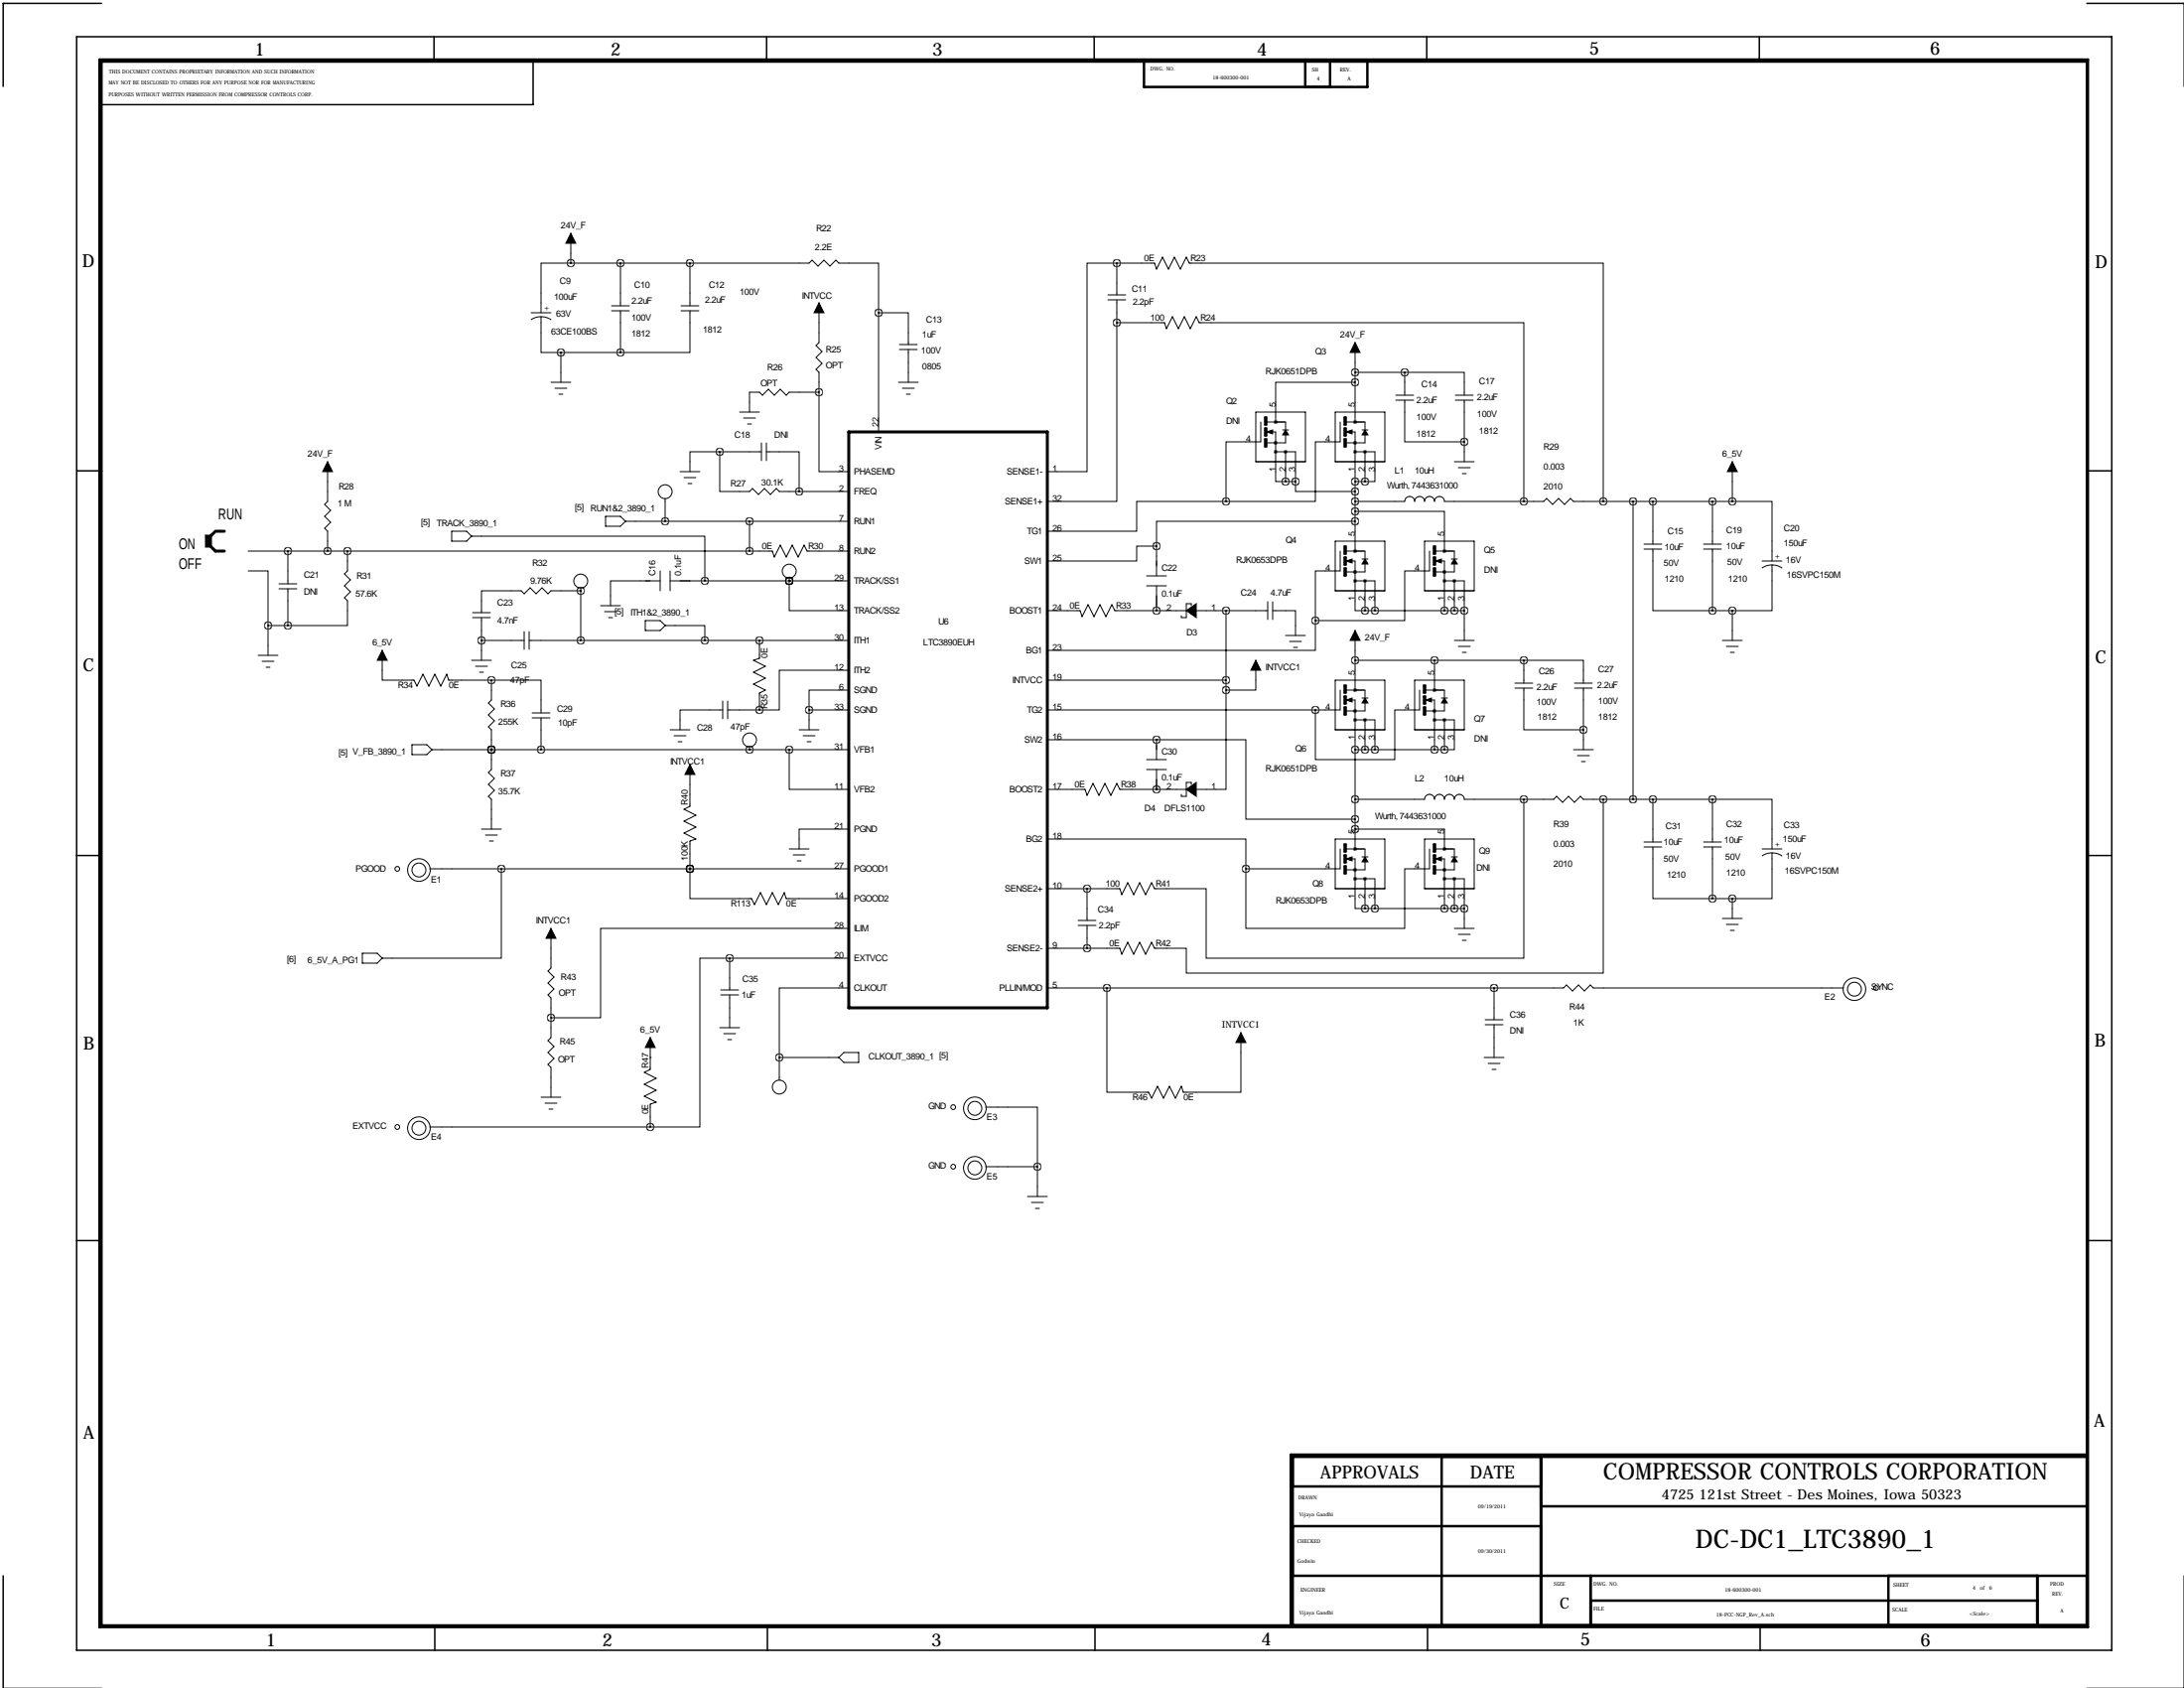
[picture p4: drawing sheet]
<svg xmlns="http://www.w3.org/2000/svg" width="559mm" height="432mm" viewBox="0 0 559 432" stroke-linecap="round" stroke-linejoin="round" font-family="sans-serif">
<g fill="none" stroke="#000" stroke-width=".38">
<path d="M19.6 9.4h520.7v412.7h-520.7zM26 .9h-25.2v21.2M111 9.4v6.3M143.6 15.7h-7.2v11.1h-110.8M196.1 9.4v6.3M280 9.4v6.3M365 9.4v6.3M450.1 9.4v6.3M534 .9h24.8M19.7 120.4h6.4M533.9 120.4h6.4M19.6 218.8h6.4"/>
<path d="M533.8 218.8h6.4M19.6 317.3h6.4M533.8 317.3h6.4M.8 403.1v28.7M111.3 415.8v6.3M196.3 415.8v6.3M280.2 415.8v6.3M365.3 415.8v6.3M450.3 415.8v6.3"/>
</g>
<g fill="none" stroke="#000" stroke-width=".63">
<path d="M25.5 15.2h508.7v401h-508.7zM26 15.7h508v400.1h-508zM292.7 15.5h57.2v6.8h-57.2zM334 22.3v-6.8h6.3v6.8M368.9 372.6v43.2M394.3 372.6v43.2M534 372.6h-203.2v43.2M534 372.1h-203.7v43.7M330.8 380.2h63.5M330.8 390.4h63.5M394.3 385.3h139.7M330.8 403.1h203.2"/>
<path d="M407 403.1v12.7M407 409.4h114.3M483.2 403.1v12.7M521.3 403.1v12.7"/>
</g>
<g fill="none" stroke="#000" stroke-width=".25">
<path d="M146 59.7v7.6M146 67.3h61l.8-.8 1.5 1.6 1.5-1.6 1.5 1.6 1.6-1.6 .7 .8h10.2v12.7M146 67.3h-7.6v12.7M156.5 78.2h4.5M156.5 79.5h4.5M158.7 67.3v10.9M158.7 79.5v10.7M174.2 78.2h4.6M174.2 79.5h4.6M176.5 79.5v10.7h-17.8M176.5 67.3v10.9M209.5 77.5v10.1l-.7 .8 1.5 1.5-1.5 1.5 1.5 1.6-1.5 1.5 .7 .7v5.1"/>
<path d="M283.5 76.7h4.5M283.5 75.4h4.5M285.8 67.3h-7.7v53.3h-10.1M285.8 67.3h9.6l.5 1.5 1.5-3 1.6 3 1.5-3 1.5 3 1.5-3 .8 1.5h105.9v61M285.8 67.3v8.1M285.8 76.7v5.9M135.9 80h5.1M138.4 81l-1 .1-1.5 .7M138.4 81v9.2h5.1M138.4 81l1.6 .3 1 .5M141 97.8h5M142 99.3h3"/>
<path d="M143.5 90.2v7.6M143.5 90.2h15.2M224.8 80h7.6v8.1M224.8 80v30.5M229.9 97.8h5M230.1 89.4h4.6M230.1 88.1h4.6M230.9 99.3h3M232.4 89.4v8.4M285.8 82.6v45.7h-17.8M285.8 82.6h12.1l.5 1.5 1.6-3.1 1.5 3.1 1.5-3.1 1.5 3.1 1.6-3.1 .7 1.6h83.1v45.7M346.7 97.8h-20.3v10.1"/>
<path d="M346.7 87.6v20.3M346.7 95.2h12.7M359.4 95.2h15.2v5.9M359.4 95.2v5.9M83.8 118.1v10.2l-.7 .7 1.5 1.6-1.5 1.5 1.5 1.5-1.5 1.5 .7 .8v5.1M143 100.8h1M184.1 115.6v10.1h7.7l.7-.7 1.6 1.5 1.5-1.5 1.5 1.5 1.5-1.5 .8 .7h17.8M184.1 115.6h-7.6v5M184.1 115.6h10.7M189.2 105.4h5.1M190.2 106.9h3.1M191.3 108.5h1"/>
<path d="M194.8 113.3v4.6M196.1 115.6h8.4v10.1M196.1 113.3v4.6M209.5 100.3v20.3h7.7M209.5 100.3h-7.6l-.7 .8-1.6-1.5-1.5 1.5-1.5-1.5-1.5 1.5-.8-.8h-2.5v5.1M231.9 100.8h1M321.3 105.4h12.7v12.7h-12.7zM322.6 107.9v5.1h-8.9v15.3M323.6 106.7h.5v2h-.5zM323.6 109.5h.5v2h-.5zM323.6 112.3h.5v2h-.5zM324.1 110.5h2.3v12.7h2.5"/>
<path d="M324.1 107.9h4.8v1.8M326.4 115.6h5.1v7.6M328.2 110h1.5M328.9 110.7v2.6h-4.8M328.9 115.6v7.6M341.6 105.4h12.7v12.7h-12.7zM342.9 107.9v5.1h-6.4v15.3h-22.8M343.9 106.7h.5v2h-.5zM343.9 109.5h.5v2h-.5zM343.9 112.3h.5v2h-.5zM344.4 107.9h4.8v1.8M344.4 110.5h2.3v30.5"/>
<path d="M346.7 115.6h5.1v7.6h-2.6M348.5 110h1.5M349.2 110.7v2.6h-4.8M349.2 115.6v7.6M357.1 101.1h4.6M357.1 102.4h4.6M359.4 102.4v10.6h15.2M372.1 118.1h5.1M372.4 101.1h4.5M372.4 102.4h4.5M373.1 119.6h3.1M374.6 102.4v15.7"/>
<path d="M443.2 118.1v10.2M115.6 135.9h3.8l1.2 1.3-1.2 1.2h-3.8zM120.6 137.2h59.7v11.4M154.9 132.1h3.8l1.3 1.2-1.3 1.3h-3.8zM160 133.3h57.2M170.2 127.5v5.8M174 120.6h5.1M175 122.2h3.1M176 123.7h1M191.8 133.3v7.7M295.9 139.7h-5.1v3.8h-22.8M295.9 139.7v7.6"/>
<path d="M313.7 128.3h-22.9v7.6h-22.8M328.9 123.2h2.6M331.5 123.2v2.5h15.2M341.6 138.4h12.7v12.7h-12.7zM343.9 139.7h.5v2h-.5zM346.7 128.3h12.7a1.27 1.27 0 0 1 1.3-1.3 1.27 1.27 0 0 1 1.2 1.3 1.27 1.27 0 0 1 1.3-1.3 1.27 1.27 0 0 1 1.3 1.3 1.27 1.27 0 0 1 1.3-1.3 1.27 1.27 0 0 1 1.2 1.3 1.27 1.27 0 0 1 1.3-1.3 1.27 1.27 0 0 1 1.3 1.3h25.4l.7-.8 1.6 1.5 1.5-1.5 1.5 1.5 1.5-1.5 .8 .8h40.6M346.7 130.8h22.9v10.2M346.7 133.3h-50.8v6.4M346.7 123.2h2.5M364.5 138.4h12.7v12.7h-12.7zM366.8 139.7h.5v2h-.5zM374.1 121.2h1.1"/>
<path d="M417.8 128.3v76.2M420.6 139.2h4.6M422.9 128.3v10.9M435.9 139.2h4.5M438.1 128.3v10.9M443.2 128.3h10.2v15.2M63.5 146h5.1v14M63.5 141h134.1l.5 1.5 1.5-3.1 1.6 3.1 1.5-3.1 1.5 3.1 1.5-3.1 .8 1.6h10.7M71.4 149.4h4.5M71.4 150.6h4.5M73.7 141v8.4M73.7 150.6v9.4"/>
<path d="M88.9 141v5l-.8 .8 1.6 1.5-1.6 1.6 1.6 1.5-1.6 1.5 .8 .8v6.3h-15.2M120.9 158h4.6M120.9 156.7h4.6M123.2 158v10.9M148.6 151.1h-7.6l-.8 .8-1.5-1.5-1.5 1.5-1.6-1.5-1.5 1.5-.8-.8h-10.1v5.6M148.6 151.1h.1M148.6 150.4v13.4M153.7 154.9h5M154.7 156.5h3M155.7 158h1M165.1 158.8h3.8l1.3 1.2-1.3 1.3h-3.8zM168.9 148.6h-12.7v6.3"/>
<path d="M168.9 146v5.1M171.4 148.6h45.8M171.4 146v5.1M201.9 148.6v7.6h15.3M201.9 148.6h.1M201.9 147.8v.8M268 156.2h8.4l.5 1.5 1.5-3 1.5 3 1.5-3 1.6 3 1.5-3 .7 1.5h18.3M293.4 147.3h5M293.4 149.9h5M295.9 149.9v6.3M304.8 154.9v-.5h-1.3v3.6h-1.2v-.5M306.1 156.2h18.3"/>
<path d="M313.7 156.2v20.3M324.4 153.9v4.6M325.6 156.2h5.9v6.4M325.6 153.9v4.6M336.5 158.8v7.6h-68.5M342.9 141v5h-6.4v12.8M343.9 142.5h.5v2h-.5zM343.9 145.3h.5v2h-.5zM344.4 143.5h2.3v12.7h2.5M344.4 141h4.8v1.7M346.7 148.6h5.1v7.6M348.5 143h1.5"/>
<path d="M349.2 156.2h25.4M349.2 143.8v2.5h-4.8M349.2 148.6v7.6M365.8 141v5h-6.4v12.8h-22.9M366.8 142.5h.5v2h-.5zM366.8 145.3h.5v2h-.5zM367.3 143.5h2.3v12.7M367.3 141h4.8v1.7M369.6 148.6h5v15.2M371.3 143h1.6M372.1 143.8v2.5h-4.8M372.1 148.6v7.6"/>
<path d="M420.6 140.5h4.6M422.9 140.5v15.7h15.2M435.9 140.5h4.5M438.1 156.2h5.1M438.1 140.5v15.7M443.2 156.2v7.6M450.8 143.5h5.1M453.4 144.5l-1.1 .1-1.4 .7M453.4 144.5v11.7h-10.2M453.4 144.5l1.6 .3 .9 .5M66 167.6h5.1M67.1 169.2h3"/>
<path d="M68.1 170.7h1M68.6 160v7.6M68.6 160h5.1M97.8 166.4v7.6h8.1l.8 1.5 1.5-3 1.5 3 1.6-3 1.5 3 1.5-3 .5 1.5h10.9M120.6 168.9h5.1M121.7 170.4h3M122.7 172h1M123.2 163.8h10.9M125.7 174h12.7v8.4M125.7 174v5.1l-.7 .7 1.5 1.6-1.5 1.5 1.5 1.5-1.5 1.5 .7 .8v10.1l-.7 .8 1.5 1.5-1.5 1.6 1.5 1.5-1.5 1.5 .7 .8v7.6M134.1 161.5v4.6M135.4 163.8h81.8"/>
<path d="M135.4 161.5v4.6M170.2 160h10.1v3.8M184.9 179.3v4.6M186.2 179.3v4.6M194.3 163.8v4.6l-1.5 .5 3 1.5-3 1.6 3 1.5-3 1.5 3 1.5-1.5 .8v4.3M217.2 171.4h-17.8v10.2h-5.1M217.2 176.5h-10.2v5.1M268 174h45.7M313.7 176.5v25.4h-7.6M321.3 168.9v7.6h-7.6M328.9 162.6h5.1M329.9 164.1h3.1"/>
<path d="M331 165.6h1M341.6 174h12.7v12.7h-12.7zM342.9 176.5v5.1h-74.9M343.9 175.3h.5v2h-.5zM343.9 178.1h.5v2h-.5zM344.4 176.5h4.8v1.8M344.4 179.1h2.3v38.1M346.7 161.3v15.2M346.7 168.9h43.2M348.5 178.6h1.5M349.2 179.3v2.6h-4.8M361.9 174h12.7v12.7h-12.7z"/>
<path d="M363.2 176.5v5.1h-6.3v12.7h-20.4v-12.7M364.2 178.1h.5v2h-.5zM364.2 175.3h.5v2h-.5zM364.7 176.5h4.9v1.8M364.7 179.1h2.3v12.7M367 168.9v7.6M368.8 178.6h1.5M369.6 179.3v2.6h-4.9M372.1 163.8h5.1M373.1 165.4h3.1M374.1 166.9h1.1M387.6 174.8h4.6"/>
<path d="M387.6 176h4.6M389.9 168.9h15.2v5.9M389.9 176v10.7h15.2M389.9 168.9v5.9M402.8 174.8h4.6M402.8 176h4.6M405.1 176v15.8M440.7 163.8h5.1M441.7 165.4h3.1M442.7 166.9h1M105.4 190.5h3.8l1.3 1.3-1.3 1.2h-3.8zM110.5 191.8h106.7"/>
<path d="M125.7 191.8h.1M136.1 182.4h4.6M136.1 183.6h4.6M138.4 183.6v8.2M171.4 186.7h5.1M172.5 188.2h3M173.5 189.7h1M176.5 195.6v10.6l-1.5 .8 3.1 1.5-3.1 1.6 3.1 1.5-3.1 1.5 3.1 1.5-1.6 .5v7.1M184.9 181.6h-10.9v5.1M186.2 181.6h8.1M191.8 191.8h.1M191.8 191v.8"/>
<path d="M201.9 191.8v10.1h15.3M204.5 186.7h5M205.5 188.2h3M206.5 189.7h1M207 181.6h10.2M207 181.6v5.1M268 189.2h27.9M293.4 194.3h5M293.4 196.8h5M295.9 189.2h22.9v20.3h27.9M295.9 189.2h.1M295.9 189.2v5.1"/>
<path d="M295.9 196.8v5.1M343.9 180.8h.5v2.1h-.5zM346.7 191.8h22.9M346.7 184.1h5.1v7.7M349.2 184.1v7.7M364.2 180.8h.5v2.1h-.5zM367 184.1h5.1v7.7h-2.5M369.6 184.1v7.7M402.6 191.8h5.1M403.6 193.3h3.1M404.6 194.8h1M123.2 212.1h5.1"/>
<path d="M124.2 213.6h3.1M125.2 215.1h1M201.9 217.2h5.1M202.9 218.7h3.1M217.2 212.1h-12.7v5.1M268 214.6h50.8v7.6M268 201.9h9.6l.5 1.6 1.6-3.1 1.5 3.1 1.5-3.1 1.5 3.1 1.6-3.1 .7 1.5h17M295.9 201.9h.1M304.8 200.7v-.5h-1.3v3.5h-1.2v-.5M341.6 214.6h12.7v12.7h-12.7zM342.9 217.2v5h-24.1M343.9 215.9h.5v2h-.5z"/>
<path d="M343.9 218.7h.5v2h-.5zM344.4 219.7h2.3v12.7h2.5M344.4 217.2h4.8v1.7M346.7 204.5h17.8a1.27 1.27 0 0 1 1.3-1.3 1.27 1.27 0 0 1 1.2 1.3 1.27 1.27 0 0 1 1.3-1.3 1.27 1.27 0 0 1 1.3 1.3 1.27 1.27 0 0 1 1.2-1.3 1.27 1.27 0 0 1 1.3 1.3 1.27 1.27 0 0 1 1.3-1.3 1.27 1.27 0 0 1 1.2 1.3h22.9l.8-.8 1.5 1.5 1.5-1.5 1.5 1.5 1.6-1.5 .7 .8h33M346.7 212.1h.1M346.7 212.1h22.9v5.1M348.5 219.2h1.5M349.2 220v2.5h-4.8M364.5 214.6h12.7v12.7h-12.7zM365.8 217.2v5h-6.4v15.3h-40.6v-15.3M366.8 215.9h.5v2h-.5zM366.8 218.7h.5v2h-.5z"/>
<path d="M367.3 217.2h4.8v1.7M367.3 219.7h2.3v12.7M371.3 219.2h1.6M372.1 220v2.5h-4.8M389.9 204.5v40.6h-81.3v-17.8h-13.2l-.8-1.5-1.5 3.1-1.5-3.1-1.5 3.1-1.6-3.1-1.5 3.1-.5-1.6h-18.5M410.2 204.5v44.4h-106.7v-6.3h-8.1l-.8-1.6-1.5 3.1-1.5-3.1-1.5 3.1-1.6-3.1-1.5 3.1-.5-1.5h-18.5M420.6 215.4h4.6M420.6 216.7h4.6M422.9 216.7v13.2h15.2M422.9 204.5v10.9M435.9 215.4h4.5M435.9 216.7h4.5"/>
<path d="M438.1 204.5h15.3v12.7M438.1 204.5v10.9M438.1 216.7v13.2M450.8 217.2h5.1M453.4 218.2l-1.1 .1-1.4 .6M453.4 218.2v11.7h-10.2M453.4 218.2l1.6 .2 .9 .6M110 222.2h107.2M128.3 222.2v22.9h-30.5M141 237.5v10.1l-.8 .8 1.5 1.5-1.5 1.6 1.5 1.5-1.5 1.5 .8 .8v10.1l-.8 .8 1.5 1.5-1.5 1.5 1.5 1.6-1.5 1.5 .8 .7v7.7M176.5 222.2v7.7h15.8l.7 1.5 1.6-3.1 1.5 3.1 1.5-3.1 1.5 3.1 1.6-3.1 .5 1.6h16M176.5 222.2h.1"/>
<path d="M204 220.2h1M217.2 237.5h-63.5v22.8h-12.7M275.8 236.7h4.6M275.8 235.5h4.6M278.1 227.3v8.2M278.1 236.7v5.9M343.9 221.5h.5v2h-.5zM346.7 224.8h5.1v7.6M349.2 224.8v7.6M349.2 232.4h25.4M366.8 221.5h.5v2h-.5zM369.6 224.8h5v12.7"/>
<path d="M372.1 224.8v7.6M372.1 237.5h5.1M373.1 239h3.1M438.1 229.9h5.1M440.7 234.9h5.1M441.7 236.5h3.1M442.7 238h1M443.2 229.9v5M92.7 243.8h3.8l1.3 1.3-1.3 1.3h-3.8zM184.4 254.5h4.6M184.4 253.2h4.6M186.7 245.1h-7.6v43.2h-12.7"/>
<path d="M186.7 245.1h30.5M186.7 245.1v8.1M186.7 254.5v8.4M217.2 252.7h-17.8v17.8M268 252.7h132l.8-.7 1.5 1.5 1.6-1.5 1.5 1.5 1.5-1.5 .8 .7h64M283.2 252.7v26.7h10.7l.7 1.5 1.6-3 1.5 3 1.5-3 1.5 3 1.6-3 .5 1.5h14.7v-15.2M374.1 240.5h1.1M382.3 252.7v8.2M166.4 270.5h.1M166.4 265.4v8.2l-1.6 .7 3.1 1.5-3.1 1.6 3.1 1.5-3.1 1.5 3.1 1.5-1.5 .5v5.9M184.1 262.9h5.1M185.2 264.4h3"/>
<path d="M186.2 265.9h1M199.4 270.5v5.9M199.4 270.5h15.2M215.9 269.2h3.8v2.6h-3.8l-1.3-1.3zM379.7 270.5h5.1M380 262.1h4.6M380 260.9h4.6M380.7 272h3.1M381.8 273.6h1M382.3 262.1v8.4M110 288.3h56.4M138.4 280.7h5.1"/>
<path d="M139.4 282.2h3.1M140.5 283.7h1M252.2 283.2h13.2v15.2M252.2 298.4h13.2M265.4 298.4v7.7M262.9 306.1h5.1M263.9 307.6h3.1M264.9 309.1h1"/>
<circle cx="170.2" cy="125.8" r="1.78"/>
<circle cx="148.6" cy="148.6" r="1.78"/>
<circle cx="201.9" cy="146.1" r="1.78"/>
<circle cx="191.8" cy="189.3" r="1.78"/>
<circle cx="101.7" cy="222.2" r=".61"/>
<circle cx="107.2" cy="222.6" r="1.78"/>
<circle cx="107.2" cy="222.6" r="2.9"/>
<circle cx="474.5" cy="253" r="1.78"/>
<circle cx="474.5" cy="253" r="2.9"/>
<circle cx="480" cy="252.7" r=".61"/>
<circle cx="199.4" cy="278.1" r="1.78"/>
<circle cx="101.7" cy="288.3" r=".61"/>
<circle cx="107.2" cy="288.6" r="1.78"/>
<circle cx="107.2" cy="288.6" r="2.9"/>
<circle cx="243.9" cy="283.2" r=".61"/>
<circle cx="243.9" cy="298.4" r=".61"/>
<circle cx="249.4" cy="283.5" r="1.78"/>
<circle cx="249.4" cy="298.8" r="1.78"/>
<circle cx="249.4" cy="283.5" r="2.9"/>
<circle cx="249.4" cy="298.8" r="2.9"/>
</g>
<g fill="#000" stroke="#000" stroke-width=".25">
<path d="M146 59.7l1.3 2.5h-2.5zM209.5 77.5l1.3 2.5h-2.5zM346.7 87.6l1.3 2.6h-2.6zM83.8 118.1l1.3 2.5h-2.6zM323.6 106.7h.5v2h-.5zM323.6 109.5h.5v2h-.5zM323.6 112.3h.5v2h-.5zM324.1 110.5l1.5-.5v1zM326.1 113h.5v.5h-.5zM326.1 107.7h.5v.5h-.5zM326.1 115.3h.5v.5h-.5zM328.7 115.3h.5v.5h-.5z"/>
<path d="M328.9 110l.8 1.3h-1.5zM343.9 106.7h.5v2h-.5zM343.9 109.5h.5v2h-.5zM343.9 112.3h.5v2h-.5zM344.4 110.5l1.5-.5v1zM346.5 113h.5v.5h-.5zM346.5 107.7h.5v.5h-.5zM346.5 115.3h.5v.5h-.5zM349 115.3h.5v.5h-.5zM349.2 110l.8 1.3h-1.5zM443.2 118.1l1.3 2.5h-2.5zM52.6 136.9h1.5v3.1h-1.5z"/>
<path d="M303.5 156.2l2.6-1.8v3.6zM343.9 139.7h.5v2h-.5zM343.9 142.5h.5v2h-.5zM343.9 145.3h.5v2h-.5zM344.4 143.5l1.5-.5v1zM346.5 146h.5v.6h-.5zM346.5 140.7h.5v.5h-.5zM346.5 148.3h.5v.5h-.5zM349 148.3h.5v.5h-.5zM349.2 143l.8 1.3h-1.5zM366.8 139.7h.5v2h-.5zM366.8 142.5h.5v2h-.5z"/>
<path d="M366.8 145.3h.5v2h-.5zM367.3 143.5l1.5-.5v1zM369.3 146h.5v.6h-.5zM369.3 140.7h.5v.5h-.5zM369.3 148.3h.5v.5h-.5zM371.9 148.3h.5v.5h-.5zM372.1 143l.8 1.3h-1.6zM97.8 166.4l1.3 2.5h-2.6zM321.3 168.9l1.3 2.5h-2.6zM343.9 175.3h.5v2h-.5zM344.4 179.1l1.5-.5v1zM346.5 176.3h.5v.5h-.5z"/>
<path d="M346.7 161.3l1.3 2.5h-2.6zM349.2 178.6l.8 1.2h-1.5zM364.2 175.3h.5v2h-.5zM364.7 179.1l1.6-.5v1zM366.8 176.3h.5v.5h-.5zM369.6 178.6l.7 1.2h-1.5zM176.5 195.6l1.3 2.5h-2.5zM343.9 178.1h.5v2h-.5zM343.9 180.8h.5v2.1h-.5zM346.5 181.6h.5v.5h-.5zM346.5 183.9h.5v.5h-.5zM349 183.9h.5v.5h-.5z"/>
<path d="M364.2 178.1h.5v2h-.5zM364.2 180.8h.5v2.1h-.5zM366.8 181.6h.5v.5h-.5zM366.8 183.9h.5v.5h-.5zM369.3 183.9h.5v.5h-.5zM303.5 201.9l2.6-1.7v3.5zM343.9 215.9h.5v2h-.5zM344.4 219.7l1.5-.5v1zM346.5 216.9h.5v.5h-.5zM349.2 219.2l.8 1.3h-1.5zM366.8 215.9h.5v2h-.5zM367.3 219.7l1.5-.5v1z"/>
<path d="M369.3 216.9h.5v.5h-.5zM372.1 219.2l.8 1.3h-1.6zM141 237.5l1.2 2.5h-2.5zM343.9 218.7h.5v2h-.5zM343.9 221.5h.5v2h-.5zM346.5 222.2h.5v.6h-.5zM346.5 224.5h.5v.5h-.5zM349 224.5h.5v.5h-.5zM366.8 218.7h.5v2h-.5zM366.8 221.5h.5v2h-.5zM369.3 222.2h.5v.6h-.5zM369.3 224.5h.5v.5h-.5z"/>
<path d="M371.9 224.5h.5v.5h-.5zM166.4 265.4l1.2 2.6h-2.5zM317.5 264.2l1.3 2.5h-2.6z"/>
</g>
<path d="M217.2 110.5h50.8v147.3h-50.8zM53.8 139.7l1.3 1.3h2.3M54.9 136.1l-1.1 1.1M55.1 135.9h2.3" fill="none" stroke="#000" stroke-width=".76"/>
<path d="M349.2 123.2a.07 .07 0 0 0 .1 0 .07 .07 0 0 0-.1 0zM346.6 133.3a.1 .1 0 0 0 .2 0 .1 .1 0 0 0-.2 0zM346.6 123.2a.1 .1 0 0 0 .2 0 .1 .1 0 0 0-.2 0zM346.6 130.8a.1 .1 0 0 0 .2 0 .1 .1 0 0 0-.2 0zM346.6 125.7a.1 .1 0 0 0 .2 0 .1 .1 0 0 0-.2 0zM346.6 128.3a.1 .1 0 0 0 .2 0 .1 .1 0 0 0-.2 0zM328.9 123.2a.07 .07 0 0 0 .1 0 .07 .07 0 0 0-.1 0zM331.4 123.2a.07 .07 0 0 0 .1 0 .07 .07 0 0 0-.1 0zM285.7 82.5a.07 .07 0 0 0 .1 0 .07 .07 0 0 0-.1 0zM224.7 80a.1 .1 0 0 0 .2 0 .1 .1 0 0 0-.2 0zM295.8 201.9a.1 .1 0 0 0 .2 0 .1 .1 0 0 0-.2 0zM318.7 222.2a.07 .07 0 0 0 .1 0 .07 .07 0 0 0-.1 0zM346.6 97.8a.1 .1 0 0 0 .2 0 .1 .1 0 0 0-.2 0zM359.3 95.2a.1 .1 0 0 0 .2 0 .1 .1 0 0 0-.2 0zM346.6 95.2a.1 .1 0 0 0 .2 0 .1 .1 0 0 0-.2 0zM295.8 156.2a.1 .1 0 0 0 .2 0 .1 .1 0 0 0-.2 0zM125.7 174a.07 .07 0 0 0 .1 0 .07 .07 0 0 0-.1 0zM382.2 252.7a.07 .07 0 0 0 .1 0 .07 .07 0 0 0-.1 0zM166.3 288.3a.07 .07 0 0 0 .1 0 .07 .07 0 0 0-.1 0zM186.6 245.1a.1 .1 0 0 0 .2 0 .1 .1 0 0 0-.2 0zM199.3 270.5a.1 .1 0 0 0 .2 0 .1 .1 0 0 0-.2 0zM389.8 128.3a.1 .1 0 0 0 .2 0 .1 .1 0 0 0-.2 0zM278.1 242.6a.07 .07 0 0 0 .1 0 .07 .07 0 0 0-.1 0zM204.4 125.7a.07 .07 0 0 0 .1 0 .07 .07 0 0 0-.1 0zM313.6 128.3a.1 .1 0 0 0 .2 0 .1 .1 0 0 0-.2 0zM194.2 181.6a.1 .1 0 0 0 .2 0 .1 .1 0 0 0-.2 0zM191.7 133.3a.07 .07 0 0 0 .1 0 .07 .07 0 0 0-.1 0zM191.7 141a.07 .07 0 0 0 .1 0 .07 .07 0 0 0-.1 0zM73.6 141a.07 .07 0 0 0 .1 0 .07 .07 0 0 0-.1 0zM83.8 141a.07 .07 0 0 0 .1 0 .07 .07 0 0 0-.1 0zM88.8 141a.1 .1 0 0 0 .2 0 .1 .1 0 0 0-.2 0zM148.5 151.1a.1 .1 0 0 0 .2 0 .1 .1 0 0 0-.2 0zM148.5 163.8a.1 .1 0 0 0 .2 0 .1 .1 0 0 0-.2 0zM194.2 163.8a.1 .1 0 0 0 .2 0 .1 .1 0 0 0-.2 0zM140.9 260.3a.07 .07 0 0 0 .1 0 .07 .07 0 0 0-.1 0zM201.9 148.6a.07 .07 0 0 0 .1 0 .07 .07 0 0 0-.1 0zM336.5 158.7a.07 .07 0 0 0 .1 0 .07 .07 0 0 0-.1 0zM389.8 204.5a.1 .1 0 0 0 .2 0 .1 .1 0 0 0-.2 0zM176.5 222.2a.07 .07 0 0 0 .1 0 .07 .07 0 0 0-.1 0zM128.2 222.2a.07 .07 0 0 0 .1 0 .07 .07 0 0 0-.1 0zM278.1 227.3a.07 .07 0 0 0 .1 0 .07 .07 0 0 0-.1 0zM351.7 191.8a.1 .1 0 0 0 .2 0 .1 .1 0 0 0-.2 0zM349.2 191.8a.07 .07 0 0 0 .1 0 .07 .07 0 0 0-.1 0zM346.6 191.8a.1 .1 0 0 0 .2 0 .1 .1 0 0 0-.2 0zM346.6 209.5a.1 .1 0 0 0 .2 0 .1 .1 0 0 0-.2 0zM295.8 189.2a.1 .1 0 0 0 .2 0 .1 .1 0 0 0-.2 0zM346.6 204.5a.1 .1 0 0 0 .2 0 .1 .1 0 0 0-.2 0zM346.6 212.1a.1 .1 0 0 0 .2 0 .1 .1 0 0 0-.2 0zM367 191.8a.07 .07 0 0 0 .1 0 .07 .07 0 0 0-.1 0zM369.5 191.8a.07 .07 0 0 0 .1 0 .07 .07 0 0 0-.1 0zM336.5 181.6a.07 .07 0 0 0 .1 0 .07 .07 0 0 0-.1 0zM201.9 191.8a.07 .07 0 0 0 .1 0 .07 .07 0 0 0-.1 0zM138.4 191.8a.07 .07 0 0 0 .1 0 .07 .07 0 0 0-.1 0zM125.7 191.8a.07 .07 0 0 0 .1 0 .07 .07 0 0 0-.1 0zM191.7 191.8a.07 .07 0 0 0 .1 0 .07 .07 0 0 0-.1 0zM209.5 100.3a.07 .07 0 0 0 .1 0 .07 .07 0 0 0-.1 0zM265.4 298.4a.07 .07 0 0 0 .1 0 .07 .07 0 0 0-.1 0zM285.7 67.3a.07 .07 0 0 0 .1 0 .07 .07 0 0 0-.1 0zM158.7 67.3a.07 .07 0 0 0 .1 0 .07 .07 0 0 0-.1 0zM176.5 67.3a.07 .07 0 0 0 .1 0 .07 .07 0 0 0-.1 0zM146 67.3a.07 .07 0 0 0 .1 0 .07 .07 0 0 0-.1 0zM346.6 168.9a.1 .1 0 0 0 .2 0 .1 .1 0 0 0-.2 0zM389.8 168.9a.1 .1 0 0 0 .2 0 .1 .1 0 0 0-.2 0zM367 168.9a.07 .07 0 0 0 .1 0 .07 .07 0 0 0-.1 0zM422.8 128.3a.1 .1 0 0 0 .2 0 .1 .1 0 0 0-.2 0zM438.1 128.3a.07 .07 0 0 0 .1 0 .07 .07 0 0 0-.1 0zM438.1 204.5a.07 .07 0 0 0 .1 0 .07 .07 0 0 0-.1 0zM422.8 204.5a.1 .1 0 0 0 .2 0 .1 .1 0 0 0-.2 0zM410.1 204.5a.1 .1 0 0 0 .2 0 .1 .1 0 0 0-.2 0zM443.2 128.3a.07 .07 0 0 0 .1 0 .07 .07 0 0 0-.1 0zM410.1 128.3a.1 .1 0 0 0 .2 0 .1 .1 0 0 0-.2 0zM417.8 128.3a.07 .07 0 0 0 .1 0 .07 .07 0 0 0-.1 0zM417.8 204.5a.07 .07 0 0 0 .1 0 .07 .07 0 0 0-.1 0zM313.6 156.2a.1 .1 0 0 0 .2 0 .1 .1 0 0 0-.2 0zM313.6 174a.1 .1 0 0 0 .2 0 .1 .1 0 0 0-.2 0zM313.6 176.5a.1 .1 0 0 0 .2 0 .1 .1 0 0 0-.2 0zM143.4 90.2a.1 .1 0 0 0 .2 0 .1 .1 0 0 0-.2 0zM158.7 90.2a.07 .07 0 0 0 .1 0 .07 .07 0 0 0-.1 0zM184.1 115.6a.07 .07 0 0 0 .1 0 .07 .07 0 0 0-.1 0zM68.5 160a.07 .07 0 0 0 .1 0 .07 .07 0 0 0-.1 0zM206.9 181.6a.1 .1 0 0 0 .2 0 .1 .1 0 0 0-.2 0zM351.7 232.4a.1 .1 0 0 0 .2 0 .1 .1 0 0 0-.2 0zM349.2 232.4a.07 .07 0 0 0 .1 0 .07 .07 0 0 0-.1 0zM369.5 232.4a.07 .07 0 0 0 .1 0 .07 .07 0 0 0-.1 0zM372 232.4a.1 .1 0 0 0 .2 0 .1 .1 0 0 0-.2 0zM374.6 232.4a.07 .07 0 0 0 .1 0 .07 .07 0 0 0-.1 0zM351.7 156.2a.1 .1 0 0 0 .2 0 .1 .1 0 0 0-.2 0zM349.2 156.2a.07 .07 0 0 0 .1 0 .07 .07 0 0 0-.1 0zM374.6 156.2a.07 .07 0 0 0 .1 0 .07 .07 0 0 0-.1 0zM369.5 156.2a.07 .07 0 0 0 .1 0 .07 .07 0 0 0-.1 0zM372 156.2a.1 .1 0 0 0 .2 0 .1 .1 0 0 0-.2 0zM438.1 156.2a.07 .07 0 0 0 .1 0 .07 .07 0 0 0-.1 0zM443.2 156.2a.07 .07 0 0 0 .1 0 .07 .07 0 0 0-.1 0zM438.1 229.9a.07 .07 0 0 0 .1 0 .07 .07 0 0 0-.1 0zM443.2 229.9a.07 .07 0 0 0 .1 0 .07 .07 0 0 0-.1 0zM374.6 113a.07 .07 0 0 0 .1 0 .07 .07 0 0 0-.1 0zM405.1 186.7a.07 .07 0 0 0 .1 0 .07 .07 0 0 0-.1 0zM123.1 163.8a.1 .1 0 0 0 .2 0 .1 .1 0 0 0-.2 0zM201.9 148.6a.07 .07 0 0 0 .1 0 .07 .07 0 0 0-.1 0zM176.5 222.2a.07 .07 0 0 0 .1 0 .07 .07 0 0 0-.1 0zM125.7 191.8a.07 .07 0 0 0 .1 0 .07 .07 0 0 0-.1 0zM295.8 139.7a.1 .1 0 0 0 .2 0 .1 .1 0 0 0-.2 0zM73.6 160a.07 .07 0 0 0 .1 0 .07 .07 0 0 0-.1 0zM170.1 133.3a.07 .07 0 0 0 .1 0 .07 .07 0 0 0-.1 0zM180.3 148.6a.07 .07 0 0 0 .1 0 .07 .07 0 0 0-.1 0zM283.1 252.7a.1 .1 0 0 0 .2 0 .1 .1 0 0 0-.2 0zM180.3 163.8a.07 .07 0 0 0 .1 0 .07 .07 0 0 0-.1 0z" fill="#000" stroke="#000" stroke-width="1.9"/>
<text font-size="6.6" x="433.8" y="396">DC-DC1_LTC3890_1</text>
<text font-size="5.9" x="410.2" y="378.5">COMPRESSOR CONTROLS CORPORATION</text>
<g font-size="4.6">
<text x="65.1" y="14.2">1</text>
<text x="156.3" y="14.2">2</text>
<text x="238.5" y="14.2">3</text>
<text x="321.6" y="14.2">4</text>
<text x="406.6" y="14">5</text>
<text x="493.8" y="14">6</text>
<text x="21.1" y="68.4">D</text>
<text x="536.1" y="68.6">D</text>
<text x="21.2" y="171.7">C</text>
<text x="536" y="169.7">C</text>
<text x="21.3" y="268.6">B</text>
<text x="535.9" y="267.7">B</text>
<text x="535.7" y="365">A</text>
<text x="21.3" y="368">A</text>
<text x="337.8" y="378.2">APPROVALS</text>
<text x="376.2" y="378.2">DATE</text>
<text x="68" y="421.1">1</text>
<text x="154.1" y="421.1">2</text>
<text x="238.3" y="421.1">3</text>
<text x="322.7" y="421">4</text>
<text x="404.4" y="420.9">5</text>
<text x="491.4" y="421.1">6</text>
</g>
<g font-size="4">
<text x="55.9" y="132.8">RUN</text>
<text x="45.7" y="140.5">ON</text>
<text x="45.7" y="145.5">OFF</text>
<text x="399.1" y="411.6">C</text>
</g>
<text font-size="3.6" x="425.2" y="383.5">4725 121st Street - Des Moines, Iowa 50323</text>
<text font-size="2.4" x="312.6" y="262.9">INTVCC1</text>
<g font-size="2.3">
<text x="143.5" y="58.4">24V_F</text>
<text x="208.8" y="59.2">R22</text>
<text x="208.5" y="64">2.2E</text>
<text x="292.8" y="66.8">0E</text>
<text x="304.6" y="66.8">R23</text>
<text x="141.7" y="76.7">100uF</text>
<text x="143.3" y="72.6">C9</text>
<text x="161.5" y="77.7">2.2uF</text>
<text x="162.3" y="73.7">C10</text>
<text x="180.3" y="77.5">2.2uF</text>
<text x="181.4" y="73.7">C12</text>
<text x="189.2" y="75.4">100V</text>
<text x="205.2" y="76.5">INTVCC</text>
<text x="289.6" y="74.7">C11</text>
<text x="289.8" y="78">2.2pF</text>
<text x="139.2" y="79.5">+</text>
<text x="142.2" y="81">63V</text>
<text x="161.5" y="82">100V</text>
<text x="237" y="82.6">C13</text>
<text x="294.4" y="82">100</text>
<text x="307.1" y="82">R24</text>
<text x="141" y="85.6">63CE100BS</text>
<text x="161.5" y="86.1">1812</text>
<text x="179.8" y="85.1">1812</text>
<text x="236" y="86.4">1uF</text>
<text x="342.9" y="86.4">24V_F</text>
<text x="196.3" y="94.8">R26</text>
<text x="211.3" y="90.2">R25</text>
<text x="211.3" y="94.2">OPT</text>
<text x="235.7" y="90.4">100V</text>
<text x="236" y="94.5">0805</text>
<text x="323.8" y="95.8">RJK0651DPB</text>
<text x="336.5" y="90.7">Q3</text>
<text x="194.6" y="98.8">OPT</text>
<text x="363.7" y="99.1">C14</text>
<text x="378.5" y="98.3">C17</text>
<text x="313.7" y="103.4">Q2</text>
<text x="326.4" y="104.1" transform="rotate(-90 326.4 104.1)">5</text>
<text x="346.7" y="104.1" transform="rotate(-90 346.7 104.1)">5</text>
<text x="362.5" y="107.4">100V</text>
<text x="362.5" y="103.1">2.2uF</text>
<text x="378" y="106.7">100V</text>
<text x="378" y="102.4">2.2uF</text>
<text x="188" y="112">C18</text>
<text x="198.1" y="112">DNI</text>
<text x="224.8" y="109.2" transform="rotate(-90 224.8 109.2)">22</text>
<text x="313.7" y="108.5">DNI</text>
<text x="318.9" y="113">4</text>
<text x="339.2" y="113">4</text>
<text x="362.5" y="111.8">1812</text>
<text x="378.5" y="111">1812</text>
<text x="78.7" y="116.8">24V_F</text>
<text x="225.6" y="115.1" transform="rotate(-90 225.6 115.1)">VIN</text>
<text x="395" y="115.1">R29</text>
<text x="440.7" y="116.8">6_5V</text>
<text x="86.6" y="125.2">R28</text>
<text x="186.9" y="124.5">R27</text>
<text x="194.8" y="124.2">30.1K</text>
<text x="214.7" y="125.7">2</text>
<text x="214.7" y="120.7">3</text>
<text x="218.4" y="121.4">PHASEMD</text>
<text x="257.6" y="121.4">SENSE1-</text>
<text x="269.2" y="120.7">1</text>
<text x="326.4" y="120.6" transform="rotate(-90 326.4 120.6)">1</text>
<text x="328.9" y="120.6" transform="rotate(-90 328.9 120.6)">2</text>
<text x="331.5" y="120.6" transform="rotate(-90 331.5 120.6)">3</text>
<text x="346.7" y="120.6" transform="rotate(-90 346.7 120.6)">1</text>
<text x="349.2" y="120.6" transform="rotate(-90 349.2 120.6)">2</text>
<text x="351.8" y="120.6" transform="rotate(-90 351.8 120.6)">3</text>
<text x="354.8" y="125">Wurth, 7443631000</text>
<text x="356.9" y="121.2">L1</text>
<text x="361.9" y="121.2">10uH</text>
<text x="395" y="125.2">2010</text>
<text x="395" y="120.2">0.003</text>
<text x="86.4" y="129.5">1 M</text>
<text x="147.1" y="130.6">[5]</text>
<text x="151.1" y="130.8">RUN1&amp;2_3890_1</text>
<text x="218.4" y="126.5">FREQ</text>
<text x="257.1" y="129">SENSE1+</text>
<text x="269.2" y="128.3">32</text>
<text x="107.7" y="134.4">[5]</text>
<text x="111.8" y="134.6">TRACK_3890_1</text>
<text x="214.7" y="133.4">7</text>
<text x="218.4" y="134.1">RUN1</text>
<text x="262.7" y="136.7">TG1</text>
<text x="269.2" y="135.9">26</text>
<text x="346.7" y="137.2" transform="rotate(-90 346.7 137.2)">5</text>
<text x="369.6" y="137.2" transform="rotate(-90 369.6 137.2)">5</text>
<text x="426.7" y="136.7">C15</text>
<text x="441.7" y="136.4">C19</text>
<text x="456.4" y="135.9">C20</text>
<text x="195" y="140.5">0E</text>
<text x="206.8" y="140.5">R30</text>
<text x="214.7" y="141">8</text>
<text x="218.4" y="141.7">RUN2</text>
<text x="269.2" y="143.5">25</text>
<text x="328.9" y="138.9">Q4</text>
<text x="379.7" y="141.5">Q5</text>
<text x="426" y="140.7">10uF</text>
<text x="441.7" y="140.5">10uF</text>
<text x="454.2" y="143">+</text>
<text x="456.4" y="139.7">150uF</text>
<text x="77.7" y="147.8">C21</text>
<text x="91.2" y="148.1">R31</text>
<text x="135.6" y="149.4">9.76K</text>
<text x="136.1" y="144.8">R32</text>
<text x="167.6" y="147.3" transform="rotate(-90 167.6 147.3)">C16</text>
<text x="174.3" y="147.3" transform="rotate(-90 174.3 147.3)">0.1uF</text>
<text x="213.5" y="148.6">29</text>
<text x="218.4" y="149.4">TRACK/SS1</text>
<text x="262.1" y="144.3">SW1</text>
<text x="297.2" y="146.1">C22</text>
<text x="316.2" y="144">RJK0653DPB</text>
<text x="339.2" y="146.1">4</text>
<text x="362" y="146.1">4</text>
<text x="379.7" y="146.6">DNI</text>
<text x="425.7" y="144.8">50V</text>
<text x="426" y="148.8">1210</text>
<text x="442" y="144.5">50V</text>
<text x="442.2" y="148.8">1210</text>
<text x="456.9" y="144">16V</text>
<text x="457.2" y="147.8">16SVPC150M</text>
<text x="77.7" y="152.1">DNI</text>
<text x="90.9" y="152.7">57.6K</text>
<text x="127.3" y="154.9">C23</text>
<text x="273.7" y="155.7">0E</text>
<text x="285.5" y="155.7">R33</text>
<text x="297.2" y="152.7">0.1uF</text>
<text x="317.5" y="152.4">C24</text>
<text x="325.1" y="152.4">4.7uF</text>
<text x="346.7" y="153.6" transform="rotate(-90 346.7 153.6)">1</text>
<text x="349.2" y="153.6" transform="rotate(-90 349.2 153.6)">2</text>
<text x="351.8" y="153.6" transform="rotate(-90 351.8 153.6)">3</text>
<text x="369.6" y="153.6" transform="rotate(-90 369.6 153.6)">1</text>
<text x="372.1" y="153.6" transform="rotate(-90 372.1 153.6)">2</text>
<text x="374.6" y="153.6" transform="rotate(-90 374.6 153.6)">3</text>
<text x="127.3" y="159.5">4.7nF</text>
<text x="157.3" y="157.2">[5]</text>
<text x="161.3" y="157.5">ITH1&amp;2_3890_1</text>
<text x="213.5" y="156.2">13</text>
<text x="218.4" y="157">TRACK/SS2</text>
<text x="240" y="159.8">U6</text>
<text x="258.3" y="157">BOOST1</text>
<text x="269.2" y="156.2">24</text>
<text x="298.5" y="156.2">2</text>
<text x="309.9" y="156.2">1</text>
<text x="95.2" y="165.1">6_5V</text>
<text x="213.5" y="163.8">30</text>
<text x="218.4" y="164.6">ITH1</text>
<text x="236.2" y="165.1">LTC3890EUH</text>
<text x="262.5" y="167.1">BG1</text>
<text x="269.2" y="166.4">23</text>
<text x="303.5" y="162.6">D3</text>
<text x="349.2" y="163.8">24V_F</text>
<text x="130.8" y="171">C25</text>
<text x="196.4" y="168.4" transform="rotate(-90 196.4 168.4)">0E</text>
<text x="213.5" y="171.5">12</text>
<text x="218.4" y="172.2">ITH2</text>
<text x="269.2" y="174">19</text>
<text x="323.8" y="171.5">INTVCC1</text>
<text x="346.7" y="172.7" transform="rotate(-90 346.7 172.7)">5</text>
<text x="367" y="172.7" transform="rotate(-90 367 172.7)">5</text>
<text x="393.7" y="172.5">C26</text>
<text x="408.9" y="172">C27</text>
<text x="101.8" y="176">R34</text>
<text x="114.8" y="176">0E</text>
<text x="130.6" y="174.8">47pF</text>
<text x="214.7" y="176.5">6</text>
<text x="218.4" y="177.3">SGND</text>
<text x="259.1" y="174.8">INTVCC</text>
<text x="393.2" y="176.5">2.2uF</text>
<text x="408.7" y="176">2.2uF</text>
<text x="127.5" y="185.4">255K</text>
<text x="128" y="180.8">R36</text>
<text x="142.5" y="182.1">C29</text>
<text x="142.7" y="185.7">10pF</text>
<text x="196.4" y="181.4" transform="rotate(-90 196.4 181.4)">R35</text>
<text x="213.5" y="181.6">33</text>
<text x="218.4" y="182.4">SGND</text>
<text x="262.7" y="182.4">TG2</text>
<text x="269.2" y="181.6">15</text>
<text x="339.2" y="181.6">4</text>
<text x="359.5" y="181.6">4</text>
<text x="377.2" y="184.7">Q7</text>
<text x="393.2" y="180.3">100V</text>
<text x="393.4" y="184.1">1812</text>
<text x="408.9" y="180.1">100V</text>
<text x="408.9" y="184.1">1812</text>
<text x="178.3" y="187">C28</text>
<text x="186.9" y="186.7">47pF</text>
<text x="213.5" y="191.8">31</text>
<text x="262.1" y="190">SW2</text>
<text x="269.2" y="189.2">16</text>
<text x="346.7" y="189.1" transform="rotate(-90 346.7 189.1)">1</text>
<text x="349.2" y="189.1" transform="rotate(-90 349.2 189.1)">2</text>
<text x="351.8" y="189.1" transform="rotate(-90 351.8 189.1)">3</text>
<text x="367" y="189.1" transform="rotate(-90 367 189.1)">1</text>
<text x="369.6" y="189.1" transform="rotate(-90 369.6 189.1)">2</text>
<text x="372.1" y="189.1" transform="rotate(-90 372.1 189.1)">3</text>
<text x="377.2" y="189.7">DNI</text>
<text x="86.7" y="193.3">[5] V_FB_3890_1</text>
<text x="171.4" y="195.6">INTVCC1</text>
<text x="218.4" y="192.5">VFB1</text>
<text x="297.2" y="193">C30</text>
<text x="323.8" y="197.4">RJK0651DPB</text>
<text x="331.5" y="192.3">Q6</text>
<text x="127.5" y="203.2">35.7K</text>
<text x="128" y="198.6">R37</text>
<text x="213.5" y="201.9">11</text>
<text x="218.4" y="202.7">VFB2</text>
<text x="258.3" y="202.7">BOOST2</text>
<text x="269.2" y="201.9">17</text>
<text x="275" y="201.4">0E</text>
<text x="286.8" y="201.4">R38</text>
<text x="297.2" y="199.7">0.1uF</text>
<text x="298.5" y="201.9">2</text>
<text x="309.9" y="201.9">1</text>
<text x="361.9" y="199.9">L2</text>
<text x="369.6" y="199.9">10uH</text>
<text x="176" y="205.9" transform="rotate(-90 176 205.9)">R40</text>
<text x="292.9" y="207.5">D4</text>
<text x="297.9" y="207.5">DFLS1100</text>
<text x="351.8" y="209.5">Wurth, 7443631000</text>
<text x="213.5" y="212.1">21</text>
<text x="218.4" y="212.9">PGND</text>
<text x="262.5" y="215.4">BG2</text>
<text x="269.2" y="214.6">18</text>
<text x="346.7" y="213.4" transform="rotate(-90 346.7 213.4)">5</text>
<text x="369.6" y="213.4" transform="rotate(-90 369.6 213.4)">5</text>
<text x="397.5" y="211.6">R39</text>
<text x="426.2" y="212.1">C31</text>
<text x="441.2" y="215.6">10uF</text>
<text x="441.7" y="211.6">C32</text>
<text x="456.2" y="215.4">150uF</text>
<text x="456.4" y="211.8">C33</text>
<text x="176" y="220.1" transform="rotate(-90 176 220.1)">100K</text>
<text x="378.5" y="218.4">Q9</text>
<text x="397.5" y="221.8">2010</text>
<text x="397.5" y="216.7">0.003</text>
<text x="425.7" y="220.5">50V</text>
<text x="425.7" y="216.2">10uF</text>
<text x="441.5" y="220">50V</text>
<text x="454.2" y="216.7">+</text>
<text x="456.9" y="219.7">16V</text>
<text x="90.9" y="223">PGOOD</text>
<text x="110.2" y="225.8">E1</text>
<text x="213.5" y="222.2">27</text>
<text x="218.4" y="223">PGOOD1</text>
<text x="269.2" y="227.3">10</text>
<text x="283" y="226.8">100</text>
<text x="295.7" y="226.8">R41</text>
<text x="335.8" y="226.8">Q8</text>
<text x="339.2" y="222.2">4</text>
<text x="362" y="222.2">4</text>
<text x="377.7" y="222.8">DNI</text>
<text x="426.5" y="224.5">1210</text>
<text x="441.7" y="224">1210</text>
<text x="456.7" y="223.5">16SVPC150M</text>
<text x="187" y="231.9">R113</text>
<text x="201.2" y="231.9">0E</text>
<text x="213.5" y="229.9">14</text>
<text x="218.4" y="230.6">PGOOD2</text>
<text x="257.1" y="228.1">SENSE2+</text>
<text x="280.9" y="233.4">C34</text>
<text x="326.4" y="231.1">RJK0653DPB</text>
<text x="346.7" y="229.8" transform="rotate(-90 346.7 229.8)">1</text>
<text x="349.2" y="229.8" transform="rotate(-90 349.2 229.8)">2</text>
<text x="351.8" y="229.8" transform="rotate(-90 351.8 229.8)">3</text>
<text x="369.6" y="229.8" transform="rotate(-90 369.6 229.8)">1</text>
<text x="372.1" y="229.8" transform="rotate(-90 372.1 229.8)">2</text>
<text x="374.6" y="229.8" transform="rotate(-90 374.6 229.8)">3</text>
<text x="137.2" y="236.2">INTVCC1</text>
<text x="213.5" y="237.5">28</text>
<text x="218.4" y="238.3">ILIM</text>
<text x="281.2" y="237.5">2.2pF</text>
<text x="213.5" y="245.1">20</text>
<text x="218.4" y="245.9">EXTVCC</text>
<text x="257.6" y="243.3">SENSE2-</text>
<text x="269.2" y="242.6">9</text>
<text x="283.9" y="242.1">0E</text>
<text x="295.7" y="242.1">R42</text>
<text x="73.5" y="246.1">[6]</text>
<text x="78.7" y="246.4">6_5V_A_PG1</text>
<text x="143.5" y="250.7">R43</text>
<text x="190" y="251.2">C35</text>
<text x="143" y="254.8">OPT</text>
<text x="189.7" y="255.3">1uF</text>
<text x="214.7" y="252.7">4</text>
<text x="218.4" y="253.5">CLKOUT</text>
<text x="255.6" y="253.5">PLLIN/MOD</text>
<text x="269.2" y="252.7">5</text>
<text x="466.9" y="255.8">E2</text>
<text x="478.8" y="253.2">SYNC</text>
<text x="386.3" y="260.3">C36</text>
<text x="401.6" y="258.3">R44</text>
<text x="402.6" y="262.4">1K</text>
<text x="143.3" y="267.2">R45</text>
<text x="163.8" y="264.2">6_5V</text>
<text x="386.3" y="264.4">DNI</text>
<text x="142.7" y="271.8">OPT</text>
<text x="165.9" y="273.3" transform="rotate(-90 165.9 273.3)">R47</text>
<text x="222.2" y="271">CLKOUT_3890_1 [5]</text>
<text x="289.8" y="281.4">R46</text>
<text x="302.8" y="281.4">0E</text>
<text x="165.9" y="285.1" transform="rotate(-90 165.9 285.1)">0E</text>
<text x="237.5" y="283.7">GND</text>
<text x="252.5" y="286.5">E3</text>
<text x="90.2" y="288.8">EXTVCC</text>
<text x="110.2" y="291.6">E4</text>
<text x="237.5" y="299">GND</text>
<text x="252.5" y="301.8">E5</text>
</g>
<g font-size="1.3">
<text x="27.8" y="21.6">MAY NOT BE DISCLOSED TO OTHERS FOR ANY PURPOSE NOR FOR MANUFACTURING</text>
<text x="27.9" y="18.8">THIS DOCUMENT CONTAINS PROPRIETARY INFORMATION AND SUCH INFORMATION</text>
<text x="294.3" y="18.1">DWG. NO.</text>
<text x="310.2" y="20.3">18-600300-001</text>
<text x="335.7" y="18.2">SH</text>
<text x="336.9" y="20.5">4</text>
<text x="342.9" y="18.3">REV.</text>
<text x="344.8" y="20.5">A</text>
<text x="27.8" y="24.7">PURPOSES WITHOUT WRITTEN PERMISSION FROM COMPRESSOR CONTROLS CORP.</text>
<text x="332.2" y="383.5">DRAWN</text>
<text x="332.5" y="387.9">Vijaya Gandhi</text>
<text x="378.2" y="385.8">09/19/2011</text>
<text x="332" y="394.7">CHECKED</text>
<text x="332" y="399.8">Godwin</text>
<text x="378.2" y="397.2">09/30/2011</text>
<text x="332.7" y="407.2">ENGINEER</text>
<text x="397.6" y="405.6">SIZE</text>
<text x="407.7" y="405.6">DWG. NO.</text>
<text x="441.3" y="407.1">18-600300-001</text>
<text x="484.4" y="405.9">SHEET</text>
<text x="504.7" y="406.6">4</text>
<text x="506.6" y="406.6">of</text>
<text x="509" y="406.6">6</text>
<text x="524.6" y="405.6">PROD</text>
<text x="332.5" y="413">Vijaya Gandhi</text>
<text x="407.7" y="412">FILE</text>
<text x="439.2" y="413.5">18-PCC-NGP_Rev_A.sch</text>
<text x="484.2" y="412.2">SCALE</text>
<text x="503.9" y="413.2">&lt;Scale&gt;</text>
<text x="525.1" y="408.2">REV.</text>
<text x="527.1" y="412.5">A</text>
</g>
</svg>
